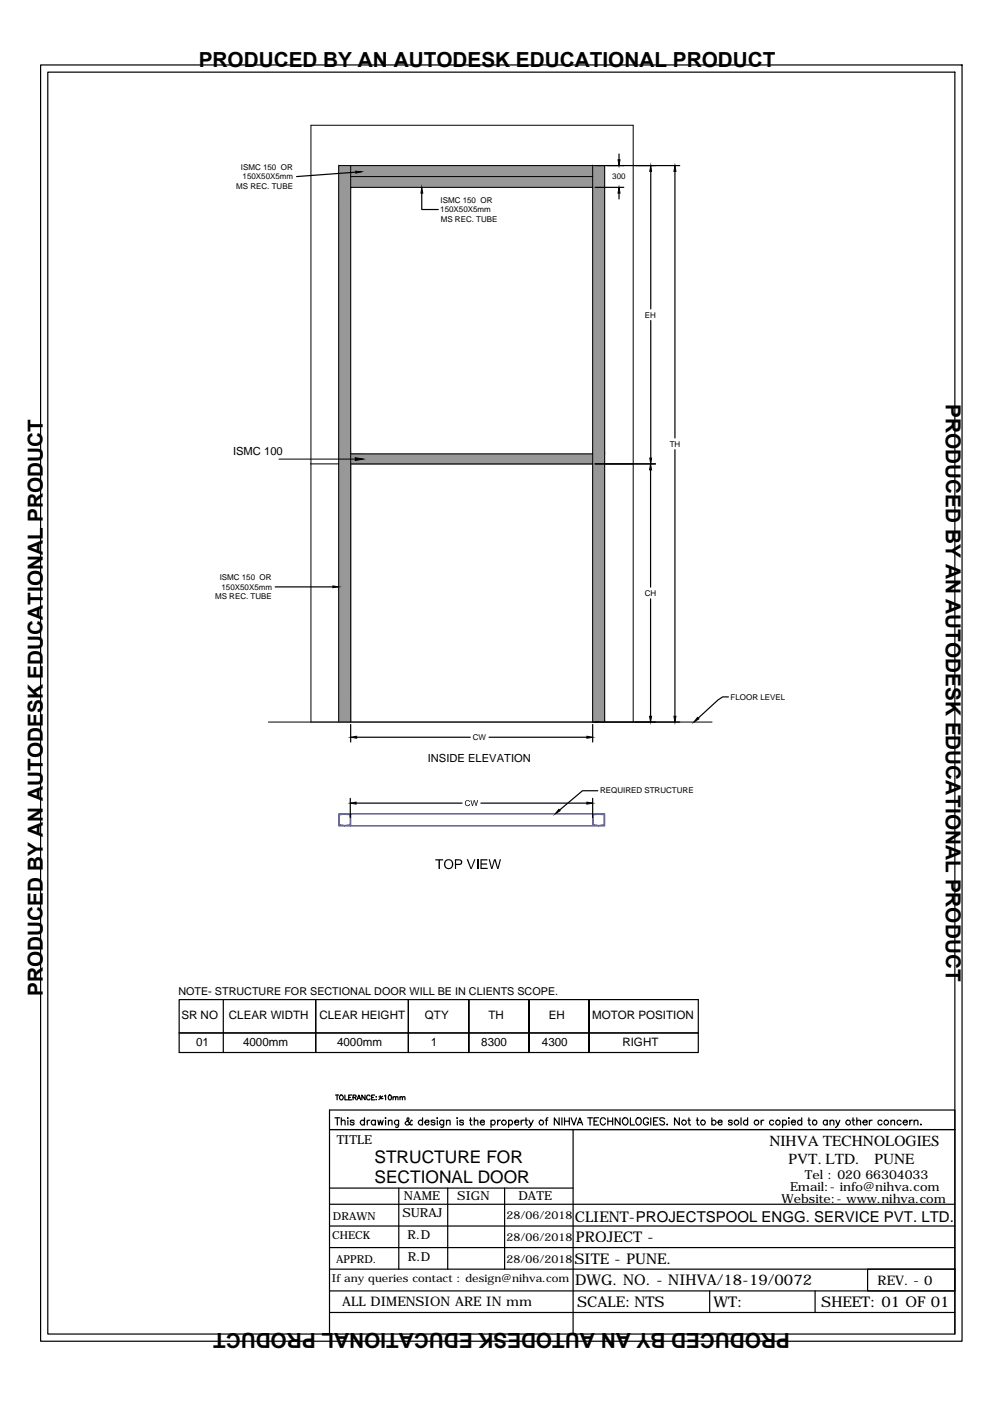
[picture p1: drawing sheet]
<svg xmlns="http://www.w3.org/2000/svg" width="210mm" height="297mm" viewBox="0 0 210 297" stroke-linecap="round" stroke-linejoin="round" font-family="sans-serif">
<!-- layer: at_Rect -->
<path d="M74.4 153.1v-54.7h51.3v54.7" fill="none" stroke="#000" stroke-width=".21"/>
<!-- layer: 0 -->
<path d="M74.4 153.1h51.3" fill="none" stroke="#a6a6a6" stroke-width=".21"/>
<g fill="none" stroke="#000" stroke-width=".25">
<path d="M8.6 13.8h195.4v270.6h-195.4zM10.1 15.3h192.4v267.5h-192.4zM75.4 36.5l-12.5 .9M126.2 35.1h17.9M126.2 39.7h6.1M131.2 32.7v1.2M138 36.3v29.2M143.1 36.3v56.6M89.4 41v3.4h3.5M131.2 41v1.2M138 68v29.1M126.2 98.4h12.8"/>
<path d="M137.9 99.6v24.9M143.1 95.3v56.6M58.3 124.4h12.3M137.9 127v24.9M74.4 153.6v3.7M75.6 156.3h24.1M103.7 156.3h20.7M125.7 153.6v3.7M126.2 153.1h17.9M154.4 147.8h-1.2l-1 .6-4.1 3.8M74.3 169.3v4M75.5 170.3h22.5"/>
<path d="M102 170.3h22.4M125.7 169.3v4M126.8 167.7h-3.3l-4.9 4.1M38 211.9h110.1v11.3h-110.1zM38 219h110.1M47.3 211.9v11.3M66.9 211.9v11.3M112.2 211.9v11.3zM112.2 211.9v11.3M124.9 211.9v11.3M71 237h1M71.1 232.2h.7"/>
<path d="M71.5 232.2v1M71.5 237v1.5M72.4 237.8l.2-.3a.38 .38 0 0 1 .6 .3v.7M72.4 237v1.5M73.1 232.2v1h.6M73.7 237h.1zM73.8 237.5v1M73.9 232.7h.4M74.6 232.2h-.7v1h.7M74.9 232.7l.5-.1 .1-.2-.2-.2h-.4v1M75.1 237.7l-.3-.2h-.5v.2l.7 .4 .1 .2a.44 .44 0 0 1-.4 .2 .44 .44 0 0 1-.4-.2M75.2 232.7l.3 .5"/>
<path d="M75.7 233.2l.4-1 .4 1M75.8 232.8h.5M77.3 237.7a.49 .49 0 0 0-.8-.1 .49 .49 0 0 0 0 .8 .49 .49 0 0 0 .8-.1M77.3 237v1.5M77.4 232.2v1l-.7-1v1M77.9 237.5v1M78.4 237.5a.43 .43 0 0 0-.5 .4M78.5 232.4a.37 .37 0 0 0-.5-.2 .37 .37 0 0 0-.3 .4v.2a.38 .38 0 0 0 .3 .4 .38 .38 0 0 0 .5-.2M78.8 232.7h.4M79.4 232.2h-.6v1h.6M79.6 237.7a.49 .49 0 0 0-.7-.1 .49 .49 0 0 0 0 .8 .49 .49 0 0 0 .7-.1M79.6 237.5v1"/>
<path d="M79.8 233.1h.1M79.8 232.5v.1zM80.1 237.5l.3 1 .3-1 .3 1 .3-1M80.4 232.6h.4M80.6 232.3v.5M80.7 232.9h.5M81.1 232.4l-.8 .7M81.5 232.4l.3-.2v1M81.7 237h.1zM81.8 237.5v1M82.4 237.8l.3-.3h.4v1M82.4 237.5v1"/>
<path d="M82.5 232.2a.51 .51 0 0 1 .6 .4 .51 .51 0 0 1-.4 .6l-.2-.1-.2-.3zM83.3 232.7l.3-.2 .2 .1 .1 .6M83.3 232.5v.7M83.9 232.7l.1-.1h.3l.1 .6M84.5 237.5l-.1 1.4-.2 .1-.3-.1M84.5 237.7a.49 .49 0 0 0-.7-.1 .49 .49 0 0 0 0 .8 .49 .49 0 0 0 .7-.1M84.8 232.7l.2-.2 .3 .1v.6M84.8 232.5v.7M85.3 232.7l.3-.2 .2 .1 .1 .6M86.6 223.2v-11.3v11.3M87.4 237.6l-.2-.1-.3 .6a.53 .53 0 0 1-.4 .4 .53 .53 0 0 1-.6-.3l.2-.4 .6-.3v-.5h-.2l-.2 .2 .2 .6 .5 .6 .3 .1 .1-.1M89.6 237.7a.49 .49 0 0 0-.7-.1 .49 .49 0 0 0 0 .8 .49 .49 0 0 0 .7-.1"/>
<path d="M89.6 237v1.5M90.1 237.9h.8a.45 .45 0 0 0-.6-.4 .45 .45 0 0 0-.1 .8 .41 .41 0 0 0 .4 .2 .41 .41 0 0 0 .3-.2M92.2 237.7l-.3-.2h-.4l-.1 .2 .7 .4 .1 .2a.44 .44 0 0 1-.4 .2 .44 .44 0 0 1-.4-.2M92.6 237h.2zM92.7 237.5v1M94.1 237.5l-.1 1.4-.2 .1-.4-.1M94.1 237.7a.49 .49 0 0 0-.7-.1 .49 .49 0 0 0 0 .8 .49 .49 0 0 0 .7-.1M94.7 237.8l.3-.3h.4v1M94.7 237.5v1M96.9 237h.1zM97 237.5v1M98.3 237.7l-.3-.2h-.5v.2l.7 .4 .1 .2a.44 .44 0 0 1-.4 .2 .44 .44 0 0 1-.4-.2"/>
<path d="M99.4 223.2v-11.3v11.3M99.5 237.5h.5M99.8 237v1.4l.3 .1M100.6 237.8l.3-.3h.4v1M100.6 237v1.5M101.8 237.9h.9a.49 .49 0 0 0-.8-.3 .49 .49 0 0 0 .1 .8 .44 .44 0 0 0 .7-.1M104.1 237.7a.49 .49 0 0 1 .7-.1 .49 .49 0 0 1 0 .8 .49 .49 0 0 1-.7-.1M104.1 237.5v1.5M105.5 237.5v1M106.1 237.5a.45 .45 0 0 0-.6 .4M107.8 237.7a.47 .47 0 0 1 .7-.1 .47 .47 0 0 1 0 .7 .47 .47 0 0 1-.7 0M107.8 237.5v1.5"/>
<path d="M109.1 237.9h.9a.49 .49 0 0 0-.8-.3 .49 .49 0 0 0 .1 .8 .44 .44 0 0 0 .7-.1M110.5 237.5v1M111.1 237.5a.45 .45 0 0 0-.6 .4M111.3 237.5h.5M111.5 237v1.2l.4 .3M112.2 237.5l.4 1 .4-1M112.6 238.5l-.3 .4-.2 .1M115.6 237.5h.5M116.2 237h-.3l-.1 1.5M118.5 237v1.5l-1-1.5v1.5M119.1 237v1.5M119.7 237v1.5"/>
<path d="M119.7 237.7h1M120.7 237v1.5M121.1 237l.6 1.5 .5-1.5M121.5 239.5h81v43.3M122.4 238.5l.6-1.5 .5 1.5M122.6 238h.7M124.6 237h1M125.1 237v1.5M126 237.7h.5M126.9 237h-.9v1.5h.9M128.4 237.3a.57 .57 0 0 0-.7-.3 .57 .57 0 0 0-.4 .5v.4a.56 .56 0 0 0 .4 .6 .56 .56 0 0 0 .7-.4M128.9 237.7h1"/>
<path d="M128.9 237v1.5M129.9 237v1.5M131.5 237v1.5l-1.1-1.5v1.5M132.3 237a.75 .75 0 0 1 .9 .7 .75 .75 0 0 1-.8 .8 .89 .89 0 0 1-.1-1.5zM133.7 237v1.5h.8M135.1 237a.77 .77 0 0 1 .9 .6 .77 .77 0 0 1-.5 .9 .82 .82 0 0 1-.7-.6 .82 .82 0 0 1 .3-.9zM137.5 237.3a.55 .55 0 0 0-.6-.3 .55 .55 0 0 0-.5 .5v.4a.53 .53 0 0 0 .5 .6 .53 .53 0 0 0 .6-.6h-.4M138 237v1.5M138.6 237.7h.6M139.5 237h-.9v1.5h.9M140.9 237.2l-.4-.2h-.5l-.1 .2 .1 .3 .8 .4 .1 .4a.62 .62 0 0 1-1 0M141.4 238.4v.1z"/>
<path d="M144 237v1.5l-1-1.5v1.5M145.9 237.5h.5M146.1 237v1.2v.2l.3 .1M147.6 237.5h.5M147.8 237v1.2l.1 .2 .3 .1M150.9 237.7a.49 .49 0 0 1 .8-.1 .49 .49 0 0 1 0 .8 .49 .49 0 0 1-.8-.1M150.9 237v1.5M152.2 237.9h.9v-.1a.46 .46 0 0 0-.7-.1 .46 .46 0 0 0 0 .7 .46 .46 0 0 0 .7-.1M155.3 237.7l-.3-.2h-.5l-.1 .2 .8 .4 .1 .2a.44 .44 0 0 1-.5 .2 .44 .44 0 0 1-.4-.2M157.1 237v1.5M158.5 237.7a.49 .49 0 0 0-.7-.1 .49 .49 0 0 0 0 .8 .49 .49 0 0 0 .7-.1M158.5 237v1.5"/>
<path d="M161.4 237.5v1M161.9 237.5a.43 .43 0 0 0-.5 .4M164 237.7a.47 .47 0 0 0-.7-.1 .47 .47 0 0 0 0 .7 .47 .47 0 0 0 .7 0M165.9 237.7a.47 .47 0 0 1 .7-.1 .47 .47 0 0 1 0 .7 .47 .47 0 0 1-.7 0M165.9 237.5v1.5M167.3 237v.1zM167.3 237.5v1M167.8 237.9h.9a.49 .49 0 0 0-.8-.3 .49 .49 0 0 0 .1 .8 .44 .44 0 0 0 .7-.1M170 237.7a.49 .49 0 0 0-.7-.1 .49 .49 0 0 0 0 .8 .49 .49 0 0 0 .7-.1M170 237v1.5M171.3 237.5h.5M171.5 237v1.2l.1 .2 .3 .1"/>
<path d="M175.4 237.7a.47 .47 0 0 0-.7-.1 .47 .47 0 0 0 0 .7 .47 .47 0 0 0 .7 0M175.4 237.5v1M176 237.8l.3-.3h.4l.1 1M176 237.5v1M177.2 237.5l.4 1 .5-1M177.6 238.5l-.5 .5M180.7 237.5h.5M180.9 237v1.2v.2l.3 .1M181.7 237.8l.2-.3a.38 .38 0 0 1 .6 .3v.7M181.7 237v1.5M183 237.9h.9a.49 .49 0 0 0-.8-.3 .49 .49 0 0 0 .1 .8 .44 .44 0 0 0 .7-.1M184.3 237.5v1"/>
<path d="M184.9 237.5a.48 .48 0 0 0-.6 .4M187 237.7a.47 .47 0 0 0-.7-.1 .47 .47 0 0 0 0 .7 .47 .47 0 0 0 .7 0M188.9 237.8l.3-.3h.4l.1 1M188.9 237.5v1M191.1 237.7a.49 .49 0 0 0-.8-.1 .49 .49 0 0 0 0 .8 .49 .49 0 0 0 .8-.1M191.5 237.9h.9a.49 .49 0 0 0-.8-.3 .49 .49 0 0 0 .1 .8 .44 .44 0 0 0 .7-.1M192.9 237.5v1M193.4 237.5a.43 .43 0 0 0-.5 .4M193.8 237.8l.4-.3h.3l.1 1M193.8 237.5v1M195.3 238.4v.1zM69.9 259.9h132.6"/>
<path d="M69.9 255.3h132.6M69.9 251.9h51.6M84.6 251.9v17.2M94.9 251.9v17.2M107 251.9v17.2M69.9 269.1h132.6M69.9 264.5h132.6M69.9 273.7h132.6M69.9 278.3h132.6M150.5 273.7v4.6M172.8 273.7v4.6M184 269.1h18.5v4.6h-18.5z"/>
<path d="M69.9 282.8v-47.5h132.6v4.2h-132.6h51.6v43.3"/>
<circle cx="72.4" cy="232.6" r=".48"/>
<circle cx="106.8" cy="238" r=".49"/>
<circle cx="114.8" cy="238" r=".48"/>
<circle cx="145" cy="238" r=".49"/>
<circle cx="149" cy="238" r=".49"/>
<circle cx="156.2" cy="238" r=".49"/>
<circle cx="160.4" cy="238" r=".49"/>
<circle cx="164.9" cy="238" r=".49"/>
<circle cx="172.7" cy="238" r=".49"/>
<circle cx="179.8" cy="238" r=".49"/>
<circle cx="187.9" cy="238" r=".49"/>
</g>
<g fill="#000" stroke="#000" stroke-width=".21">
<path d="M75.4 36.3l1.2 .1-1.1 .3zM131 33.9h.5l-.3 1.2zM138 35.1l.1 1.2h-.3zM143.1 35.1l.2 1.2h-.4zM89.4 39.7l.2 1.3h-.3zM131.2 39.7l.3 1.3h-.5zM75.3 97l1.7 .3-1.7 .3zM137.9 98.4l.2 1.2h-.4zM137.8 97.1h.3l-.1 1.3zM70.6 124.2l1.2 .2-1.2 .2zM74.4 156.3l1.2-.2v.4zM124.4 156.1l1.3 .2-1.3 .2z"/>
<path d="M137.7 151.9h.4l-.2 1.2zM142.9 151.9h.4l-.2 1.2zM147.9 152.1l.3 .3-1.1 .7zM74.3 170.3l1.2-.2v.4zM118.5 171.6l.3 .3-1.1 .7zM124.4 170.1l1.3 .2-1.3 .2z"/>
</g>
<g fill="#989898" stroke="#989898" stroke-width=".21">
<path d="M74.4 35.1v2.3h51.3zM74.4 35.1h51.3v2.3z"/>
<path d="M74.4 37.4v2.3h51.3zM74.4 37.4h51.3v2.3z"/>
<path d="M125.7 35.1v4.6h2.5zM125.7 35.1h2.5v4.6z"/>
<path d="M125.7 39.7v56.5h2.5zM125.7 39.7h2.5v56.5z"/>
<path d="M125.7 96.2v2.2h2.5zM125.7 96.2h2.5v2.2z"/>
<path d="M125.7 98.4v54.7h2.5zM125.7 98.4h2.5v54.7z"/>
<path d="M71.8 35.1v4.6h2.6zM71.8 35.1h2.6v4.6z"/>
<path d="M71.8 39.7v56.5h2.6zM71.8 39.7h2.6v56.5z"/>
<path d="M71.8 96.2v56.9h2.6zM71.8 96.2h2.6v56.9z"/>
<path d="M74.4 96.2v2.2h51.3zM74.4 96.2h51.3v2.2z"/>
</g>
<path d="M74.4 39.7h51.3v56.5h-51.3zM74.4 35.1v4.6M74.4 37.4h51.3M125.7 35.1v4.6M59.2 97.3h16.1M65.8 98.4h6M74.4 96.2v56.9M125.7 96.2v56.9M128.2 98.4h6.1M56.9 153.1h94.1M65.9 153.1v-126.5h68.4v126.5M71.8 153.1v-118h56.4v118" fill="none" stroke="#000" stroke-width=".21"/>
<!-- layer: at_Entity -->
<path d="M65.9 153.1h68.4" fill="none" stroke="#595959" stroke-width=".21"/>
<!-- layer: 0 -->
<g fill="none" stroke="#00f" stroke-width=".25">
<path d="M71.8 172.6h2.6v2.5h-2.6zM72.1 174.9l1 .1M72.1 172.7l-.2 .2v1.8l.2 .2M73 172.6l-.9 .1M73.1 172.6h.1M73.1 172.6l1 .1M73.1 175h.1M74.1 172.7l.2 .2M74.1 174.9l-1 .1M74.3 172.9v1.8M74.3 174.7l-.2 .2M125.7 172.6h2.5v2.5h-2.5z"/>
<path d="M125.9 174.9l1 .1M125.9 172.7l-.2 .2v1.8l.2 .2M126.9 172.6l-1 .1M126.9 172.6h.1M127 172.6h.1M127 172.6l1 .1M127 175h.1M128 172.7l.2 .2M128 174.9l-1 .1M128.1 172.9v1.8M128.2 174.7l-.2 .2"/>
</g>
<path d="M74.4 175.1h51.3M74.4 172.6h51.3" fill="none" stroke="#00f" stroke-width=".21"/>
<g fill="#000">
<path d="M98.7 169.9l.2-.2 .4-.1 .4 .4h-.2l-.2-.2-.5 .1v.6l.2 .2a.32 .32 0 0 0 .5-.3l.2 .2-.3 .3-.6-.1-.2-.5zM99.8 169.6h.1l.3 1.1 .3-1.1h.1l.3 1.1 .3-1.1h.2l-.4 1.3h-.1l-.3-1.1-.3 1.1h-.2zM92.3 182.2h1.7v.2h-.7v1.8h-.3v-1.8h-.7zM98.9 182.2h.3l.7 1.8 .7-1.8h.2l-.8 2h-.2zM101.9 182.2h1.4v.2h-1.2v.7h1.2v.2h-1.2v.7h1.3v.2h-1.5zM103.6 182.2h.3l.4 1.8 .4-1.8h.4l.5 1.8 .4-1.8h.2l-.5 2h-.3l-.5-1.8-.5 1.8h-.2z"/>
<path d="M94.3 182.5l.5-.3h.6l.5 .3 .2 .9-.4 .7-.7 .2-.7-.4-.2-.6zM94.6 182.6l-.2 .4 .1 .7 .4 .3h.5l.4-.5-.1-.8-.4-.3z"/>
<path d="M96.4 182.2h1.2l.4 .4v.5l-.2 .2-1.1 .1v.8h-.3zM96.7 182.4v.7h.8l.2-.2a.39 .39 0 0 0-.4-.5z"/>
</g>
<path d="M101.3 182.2v2" fill="none" stroke="#000" stroke-width=".3"/>
<g font-size="4.4">
<text x="42.1" y="14.2">PRODUCED BY AN AUTODESK EDUCATIONAL PRODUCT</text>
<text x="200.5" y="85.7" transform="rotate(90 200.5 85.7)">PRODUCED BY AN AUTODESK EDUCATIONAL PRODUCT</text>
<text x="9.1" y="211.1" transform="rotate(-90 9.1 211.1)">PRODUCED BY AN AUTODESK EDUCATIONAL PRODUCT</text>
<text x="167.5" y="282.6" transform="rotate(-180 167.5 282.6)">PRODUCED BY AN AUTODESK EDUCATIONAL PRODUCT</text>
</g>
<g font-size="3.7">
<text x="79.4" y="246.6">STRUCTURE FOR</text>
<text x="79.4" y="250.9">SECTIONAL DOOR</text>
</g>
<g font-size="3.3">
<text x="163.1" y="243">NIHVA TECHNOLOGIES</text>
<text x="167.2" y="246.7">PVT. LTD.</text>
<text x="185.4" y="246.7">PUNE</text>
</g>
<g font-size="3.1">
<text x="121.8" y="259.1">CLIENT-PROJECTSPOOL ENGG. SERVICE PVT. LTD.</text>
<text x="122.1" y="263.3">PROJECT -</text>
<text x="121.8" y="267.9">SITE - PUNE.</text>
<text x="121.9" y="272.5">DWG. NO. - NIHVA/18-19/0072</text>
<text x="122.4" y="277.1">SCALE:NTS</text>
<text x="151.3" y="277">WT:</text>
<text x="174.1" y="277.1">SHEET: 01 OF 01</text>
</g>
<g font-size="2.8">
<text x="186.1" y="272.5">REV. - 0</text>
<text x="72.6" y="277">ALL DIMENSION ARE IN mm</text>
</g>
<g font-size="2.6">
<text x="71.4" y="242.5">TITLE</text>
<text x="170.6" y="250">Tel : 020 66304033</text>
<text x="85.7" y="254.4">NAME</text>
<text x="97" y="254.4">SIGN</text>
<text x="109.9" y="254.5">DATE</text>
<text x="165.7" y="255.2">Website:- www.nihva.com</text>
<text x="167.5" y="252.6">Email:- info@nihva.com</text>
<text x="85.3" y="258.1">SURAJ</text>
<text x="86.4" y="262.7">R.D</text>
<text x="86.5" y="267.3">R.D</text>
</g>
<g font-size="2.5">
<text x="38.5" y="216">SR NO</text>
<text x="48.5" y="216">CLEAR WIDTH</text>
<text x="67.7" y="216">CLEAR HEIGHT</text>
<text x="90.1" y="216">QTY</text>
<text x="103.6" y="216">TH</text>
<text x="116.3" y="216">EH</text>
<text x="125.5" y="216">MOTOR POSITION</text>
<text x="41.6" y="221.8">01</text>
<text x="51.5" y="221.8">4000mm</text>
<text x="71.5" y="221.8">4000mm</text>
<text x="91.4" y="221.8">1</text>
<text x="102" y="221.8">8300</text>
<text x="114.9" y="221.8">4300</text>
<text x="132" y="221.8">RIGHT</text>
</g>
<g font-size="2.4">
<text x="49.4" y="96.5">ISMC 100</text>
<text x="90.7" y="161.6">INSIDE ELEVATION</text>
</g>
<g font-size="2.3">
<text x="37.8" y="211">NOTE- STRUCTURE FOR SECTIONAL DOOR WILL BE IN CLIENTS SCOPE.</text>
<text x="70.5" y="262.7">CHECK</text>
<text x="70.6" y="258.6">DRAWN</text>
<text x="107.4" y="263.1">28/06/2018</text>
<text x="107.4" y="258.5">28/06/2018</text>
<text x="71.3" y="267.8">APPRD.</text>
<text x="107.4" y="267.7">28/06/2018</text>
<text x="70.4" y="271.9">If any queries contact : design@nihva.com</text>
</g>
<g font-size="1.7">
<text x="51.1" y="36">ISMC 150 OR</text>
<text x="50.1" y="40.1">MS REC. TUBE</text>
<text x="51.4" y="38">150X50X5mm</text>
<text x="129.8" y="38">300</text>
<text x="93.4" y="45">150X50X5mm</text>
<text x="93.4" y="43">ISMC 150 OR</text>
<text x="93.4" y="47.1">MS REC. TUBE</text>
<text x="136.8" y="67.4">EH</text>
<text x="142" y="94.7">TH</text>
<text x="46.6" y="123">ISMC 150 OR</text>
<text x="47" y="125">150X50X5mm</text>
<text x="45.6" y="127.1">MS REC. TUBE</text>
<text x="136.7" y="126.3">CH</text>
<text x="154.9" y="148.4">FLOOR LEVEL</text>
<text x="100.2" y="156.9">CW</text>
<text x="127.2" y="168.2">REQUIRED STRUCTURE</text>
</g>
</svg>
